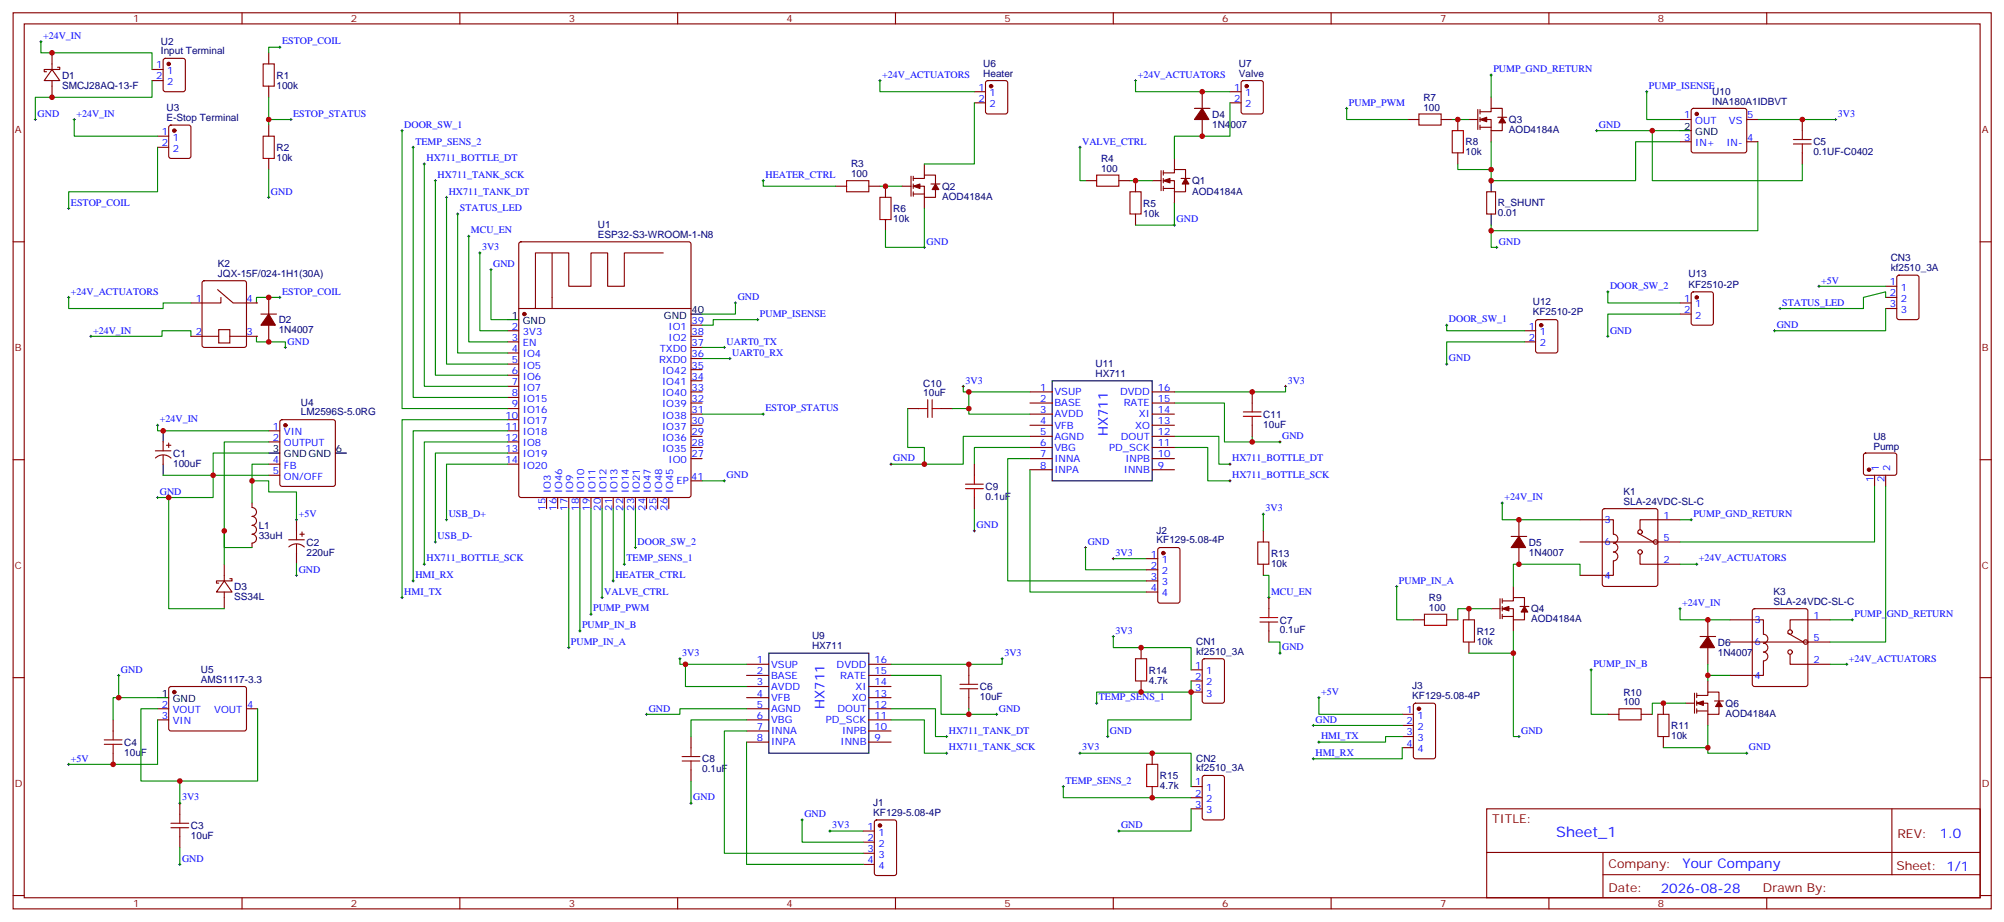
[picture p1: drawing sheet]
<svg xmlns="http://www.w3.org/2000/svg" width="636mm" height="293mm" viewBox="0 0 636 293" stroke-linecap="round" stroke-linejoin="round" font-family="sans-serif">
<g fill="none" stroke="#870000" stroke-width=".35">
<path d="M4.2 4.1h627.9v284.3h-627.9zM7.7 7.6h620.9v277.3h-620.9zM16.5 16.8v5.2M52 18.7l.5-.2h5.6l.7 .5v9.4l-.4 .6-5.9 .1-.7-.5v-9.4zM76.8 4.1v3.5M85.3 16.8v3.5M146 4.1v3.5M215.1 4.1v3.5M284.3 4.1v3.5M353.4 4.1v3.5M422.6 4.1v3.5M491.7 4.1v3.5"/>
<path d="M560.8 4.1v3.5M16.5 22l2.5 3.6h-5zM16.5 25.6v5.3M18.3 21.3h.7v.7h-5v.8h.7M48.3 22h3.5M48.3 25.6h3.5M53.8 39.9l.5-.2h5.6l.7 .4v9.5l-.5 .6-5.8 .1-.7-.5v-9.4zM85.3 27.3v3.6M85.3 39.7v3.5M309.3 29.1h3.5M309.3 32.6h3.5M313.1 25.8l.4-.2h5.7l.6 .4 .1 9.5-.5 .6-5.9 .1-.6-.5-.1-9.4z"/>
<path d="M379.2 34.4h4.9M381.6 29.1v5.3M381.6 37.9v5.3M390.5 29.1h3.5M390.5 32.6h3.5M394.2 25.8l.5-.2h5.6l.7 .4v9.5l-.4 .6-5.9 .1-.7-.5v-9.4zM446.9 37.9h3.5M457.5 37.9h3.5M462.8 37.9v3.6M466.3 37.9h2.8M469.1 34.7v6.4M469.8 35.5h3.6v-1.1h3.5v2.8"/>
<path d="M469.8 37.9h3.6v3.6h3.5v-2.5M469.8 34.7v1.5M469.8 37.2v1.4M469.8 39.7v1.4M473.4 30.9v3.5M475.5 37.2h2.8M533.3 37.9h3.6M537.1 34.6l.5-.2h16.2l.5 .2 .2 .5v12.7l-.2 .5-.5 .2h-16.2l-.5-.2-.2-.5v-12.7zM554.5 37.9h3.5M572.1 37.9v3.6M50 43.2h3.6M50 46.7h3.6"/>
<path d="M85.3 50.3v3.5M265.2 59.1h3.5M275.8 59.1h3.5M281.1 59.1v3.5M286.4 59.1h2.8M289.2 55.9v6.4M289.9 56.6h3.5v-1h3.6v2.8M289.9 59.1h3.5v3.5h3.6v-2.5M289.9 55.9v1.4M289.9 58.4v1.4M293.4 52v3.6M295.6 58.4h2.8"/>
<path d="M344.6 57.3h3.5M355.2 57.3h3.5M360.5 57.3v3.6M365.8 57.3h2.8M368.6 54.2v6.3M369.3 54.9h3.5v-1.1h3.5v2.8M369.3 57.3h3.5v3.6h3.5v-2.5M369.3 59.8h3.5M369.3 54.2v1.4M369.3 56.6v1.4M369.3 59.1v1.4M372.8 50.3v3.5"/>
<path d="M374.9 56.6h2.9M462.8 48.5v3.5M469.8 40.4h3.6M473.4 41.5v3.5M533.3 45h3.6M554.5 45h3.5M572.1 48.5v3.5M4.2 76.7h3.5M164.9 76.9l.5-.2h53.3l.6 .5 .1 80-.3 .5-.4 .2h-53.3l-.5-.3-.2-.4v-79.8zM281.1 69.7v3.5M289.9 61.6h3.5M289.9 60.9v1.4"/>
<path d="M293.4 62.6v3.5M360.5 67.9v3.5M372.8 60.9v3.5M471.9 60.9h2.9v7h-2.9zM628.6 76.7h3.5M64.4 89.3l.4-.2h12.7l.7 .4v20l-.4 .7h-13l-.6-.4-.1-20zM69.1 91.9l4.9 4.2h7.8M70.1 94.4v1.7h-9.5M82.8 99.7h5M85.3 94.4v5.3M164.7 97.9h54.7M175.3 80.3v17.6"/>
<path d="M210.5 80.3h-12.3v10.5h-5.3v-10.5h-5.3v10.5h-7v-10.5h-10.6v17.6M533.3 96.1h3.6M533.3 99.7h3.6M537.1 92.8l.5-.2h5.6l.7 .4v9.5l-.4 .6-5.9 .1-.7-.5v-9.4zM598.6 97.9h3.5M598.6 90.8h3.5M598.6 94.4h3.5M602.4 87.5l.4-.2h5.7l.6 .4 .1 13-.5 .7h-5.9l-.6-.4-.1-13zM60.6 106.7h8.8M69.4 104.6h3.6v4.2h-3.6zM73 106.7h8.8M85.3 103.2v5.3"/>
<path d="M161.1 105h3.6M161.1 108.5h3.6M161.1 112h3.6M161.1 115.5h3.6M161.1 119.1h3.6M219.4 117.3h3.5M219.4 113.8h3.5M219.4 110.2h3.5M219.4 106.7h3.5M219.4 103.2h3.5M483.9 105h3.6M483.9 108.5h3.6"/>
<path d="M487.7 101.6l.5-.2h5.6l.7 .5v9.4l-.4 .7h-5.9l-.7-.5v-9.4zM85.3 136.7h3.5M89.1 133.4l.4-.2h16.3l.5 .2 .2 .5v19.7l-.3 .5-.4 .2h-16.3l-.5-.2-.2-.5v-19.7zM161.1 122.6h3.6M161.1 126.1h3.6M161.1 129.6h3.6M161.1 133.2h3.6M161.1 136.7h3.6M219.4 138.5h3.5M219.4 134.9h3.5M219.4 131.4h3.5M219.4 127.9h3.5"/>
<path d="M219.4 124.4h3.5M219.4 120.8h3.5M288.1 129.6h3.6M298.7 129.6h3.6M327 138.5h7M327 134.9h7M327 131.4h7M327 127.9h7M327 124.4h7M365.8 138.5h7M365.8 134.9h7M365.8 131.4h7"/>
<path d="M365.8 127.9h7M365.8 124.4h7M397.5 124.4v3.5M397.5 134.9v3.6M4.2 145.9h3.5M49.3 143.1h5M49.4 145.3a3.5 3.5 0 0 1 4.9 .1M51.8 140.2v2.9M51.8 144.5v2.8M52.8 141.3h1.5M53.6 140.6v1.4M80 159.6v1.4a1.41 1.41 0 0 1 1.4 1.5 1.41 1.41 0 0 1-1.4 1.4 1.41 1.41 0 0 1 1.4 1.4 1.41 1.41 0 0 1-1.4 1.4 1.41 1.41 0 0 1 1.4 1.4 1.41 1.41 0 0 1-1.4 1.4 1.41 1.41 0 0 1 1.4 1.4 1.41 1.41 0 0 1-1.4 1.4v1.4"/>
<path d="M85.3 140.2h3.5M85.3 147.3h3.5M85.3 150.8h3.5M161.1 140.2h3.6M161.1 143.8h3.6M161.1 147.3h3.6M173.5 157.9v3.5M177 157.9v3.5M180.6 157.9v3.5M184.1 157.9v3.5M187.6 157.9v3.5M191.1 157.9v3.5"/>
<path d="M194.7 157.9v3.5M198.2 157.9v3.5M201.7 157.9v3.5M205.2 157.9v3.5M208.8 157.9v3.5M212.3 157.9v3.5M219.4 145.5h3.5M219.4 142h3.5M219.4 152.6h3.5M309.3 147.3v3.5M309.3 157.9v3.5M327 145.5h7"/>
<path d="M327 142h7M327 149h7M365.8 145.5h7M365.8 142h7M365.8 149h7M591.8 144l.4-.2h9.5l.4 .7v5.9l-.7 .4-9.4-.1-.5-.6v-5.6zM595.1 150.8v3.5M598.6 150.8v3.5M628.6 145.9h3.5M71.2 179v5.3M91.7 171.3h4.9M91.7 173.5a3.5 3.5 0 0 1 4.9 .1"/>
<path d="M94.1 168.5v2.8M94.1 172.7v2.8M95.2 169.5h1.4M95.9 168.8v1.4M364 177.3h3.5M367.8 173.9l.4-.2h5.7l.6 .5 .1 16.5-.5 .6-5.9 .1-.6-.5-.1-16.5zM401 168.5v3.5M401 179v3.6M479.7 170.2h4.9M482.2 164.9v5.3M482.2 173.7v5.3M501.6 164.9h10.6v4.6a1.41 1.41 0 0 1 1.4 1.4 1.41 1.41 0 0 1-1.4 1.4 1.41 1.41 0 0 1 1.4 1.4 1.41 1.41 0 0 1-1.4 1.5 1.41 1.41 0 0 1 1.4 1.4 1.41 1.41 0 0 1-1.4 1.4v4.6h-10.6"/>
<path d="M501.6 172h31.7M508.9 161.6l.4-.2h16.3l.5 .2 .2 .5v23.3l-.3 .5-.4 .2h-16.3l-.5-.2-.2-.5v-23.3zM519.9 169.2l5 2.8M520.6 175.9v3.1h12.7M533.3 164.9h-12.7v3.2M71.2 184.3l2.5 3.6h-5zM71.2 187.9v5.2M73 183.6h.7v.7h-5v.7h.7M364 180.8h3.5M364 184.3h3.5M364 187.9h3.5M402.8 189.6v3.5"/>
<path d="M448.7 196.7h3.5M459.2 196.7h3.6M466.3 193.1v3.6M473.4 193.1h2.8M476.2 190v6.3M476.9 190.7h3.5v-1.1h3.5v2.8M476.9 193.1h3.5v3.6h3.5v-2.5M476.9 195.6h3.5M476.9 190v1.4M476.9 192.4v1.5M476.9 194.9v1.4M480.4 186.1v3.5"/>
<path d="M480.4 196.7v3.5M482.5 192.4h2.9M542.1 196.7v5.3M549.2 196.7h10.6v4.6a1.41 1.41 0 0 1 1.4 1.4 1.41 1.41 0 0 1-1.4 1.4 1.41 1.41 0 0 1 1.4 1.4 1.41 1.41 0 0 1-1.4 1.4 1.41 1.41 0 0 1 1.4 1.4 1.41 1.41 0 0 1-1.4 1.4v4.6h-10.6M556.5 193.4l.5-.3h16.2l.5 .3 .2 .5v23.2l-.2 .5-.5 .2h-16.2l-.5-.2-.2-.5v-23.2zM581 196.7h-12.7v3.1M4.2 215h3.5M53.8 218l.5-.2 23.5 .1 .4 .6v13l-.7 .5-23.5-.1-.4-.7v-12.7zM237 214.3h7.1M237 210.8h7.1M237 217.8h7.1M275.8 214.3h7.1"/>
<path d="M275.8 210.8h7.1M275.8 217.8h7.1M307.6 210.8v3.5M362.2 205.5v3.5M362.2 216.1v3.5M378.1 212.5h3.5M378.1 216.1h3.5M378.1 219.6h3.5M381.9 209.2l.4-.2h5.7l.6 .5 .1 12.9-.5 .7h-5.9l-.6-.4-.1-13zM402.8 200.2v3.5M466.3 203.7v3.6M537.9 220v6.3"/>
<path d="M538.6 220v1.4M539.7 202h4.9M542.1 205.5v5.3M542.1 216.1v3.5M549.2 203.7h31.8M567.5 200.9l5 2.8M568.3 207.6v3.2h12.7M628.6 215h3.5M35.9 228.4v3.6M35.9 239v3.5M50 224.9h3.6M50 228.4h3.6"/>
<path d="M78.2 224.9h3.6M219.4 233.7v3.5M237 224.9h7.1M237 228.4h7.1M237 221.4h7.1M237 232h7.1M237 235.5h7.1M275.8 224.9h7.1M275.8 228.4h7.1M275.8 221.4h7.1M275.8 232h7.1M275.8 235.5h7.1"/>
<path d="M307.6 221.4v3.5M365.8 239v3.5M445.1 226.7h3.6M445.1 230.2h3.6M445.1 233.7h3.6M445.1 237.2h3.6M448.9 223.3l.5-.2h5.6l.7 .5v16.5l-.4 .6-5.9 .1-.7-.5v-16.5zM510.4 226.7h3.5M521 226.7h3.5M528 223.1v3.6M528 233.7v3.5M535.1 223.1h2.8"/>
<path d="M538.6 220.7h3.5v-1.1h3.6v2.8M538.6 223.1h3.5v3.6h3.6v-2.5M538.6 225.6h3.5M538.6 222.4v1.4M538.6 224.9v1.4M542.1 226.7v3.5M544.3 222.4h2.8M57.1 254.9v3.5M219.4 244.3v3.5M365.8 249.6v3.5M378.1 249.6h3.5M378.1 253.1h3.5"/>
<path d="M378.1 256.6h3.5M381.9 246.3l.4-.2h5.7l.6 .4 .1 13-.5 .6-5.9 .1-.6-.5-.1-12.9zM471.9 256.6h156.7v28.3h-156.7zM600.6 256.7v20.8M57.1 265.5v3.5M274 263.7h3.6M274 267.2h3.6M274 270.8h3.6M274 274.3h3.6M277.8 260.4l.5-.2h5.6l.7 .4v16.5l-.4 .7h-5.9l-.7-.4v-16.5zM472 270.5h156.4M508.9 277.5h119.5"/>
<path d="M508.9 270.5v14.1M4.2 284.2h3.5M76.8 284.9v3.5M146 284.9v3.5M215.1 284.9v3.5M284.3 284.9v3.5M353.4 284.9v3.5M422.6 284.9v3.5M491.7 284.9v3.5M560.8 284.9v3.5M628.6 284.2h3.5"/>
<circle cx="520.6" cy="168.8" r=".71"/>
<circle cx="520.6" cy="175.2" r=".71"/>
<circle cx="525.6" cy="172" r=".71"/>
<circle cx="568.3" cy="206.9" r=".71"/>
<circle cx="568.3" cy="200.6" r=".71"/>
<circle cx="573.2" cy="203.7" r=".71"/>
</g>
<g fill="#870000" stroke="#870000" stroke-width=".35">
<path d="M85.3 99.7l2.1 3.5h-4.6z"/>
<path d="M369.3 57.3l2.1-.7v1.4z"/>
<path d="M376.3 56.6l1.1 1.8h-2.1z"/>
<path d="M289.9 59.1l2.1-.7v1.4z"/>
<path d="M297 58.4l1 1.7h-2.1z"/>
<path d="M381.6 34.4l2.2 3.5h-4.6z"/>
<path d="M469.8 37.9l2.1-.7v1.4z"/>
<path d="M476.9 37.2l1 1.8h-2.1z"/>
<path d="M476.9 193.1l2.1-.7v1.5z"/>
<path d="M483.9 192.4l1.1 1.8h-2.1z"/>
<path d="M482.2 170.2l2.1 3.5h-4.6z"/>
<path d="M542.1 202l2.2 3.5h-4.6z"/>
<path d="M538.6 223.1l2.1-.7v1.4z"/>
<path d="M545.7 222.4l1 1.8h-2.1z"/>
<circle cx="166.4" cy="99.7" r=".53"/>
<circle cx="53.6" cy="20.3" r=".53"/>
<circle cx="55.3" cy="41.5" r=".53"/>
<circle cx="90.6" cy="134.9" r=".53"/>
<circle cx="55.3" cy="219.6" r=".53"/>
<circle cx="314.6" cy="27.3" r=".53"/>
<circle cx="395.7" cy="27.3" r=".53"/>
<circle cx="593.3" cy="149" r=".53"/>
<circle cx="538.6" cy="36.2" r=".53"/>
<circle cx="279.3" cy="261.9" r=".53"/>
<circle cx="369.3" cy="175.5" r=".53"/>
<circle cx="450.4" cy="224.9" r=".53"/>
<circle cx="489.2" cy="103.2" r=".53"/>
<circle cx="538.6" cy="94.4" r=".53"/>
</g>
<g fill="none" stroke="#000" stroke-width=".35">
<path d="M473.4 57.3v3.6M533.3 41.5h3.6M473.4 67.9v3.5M219.4 99.7h3.5M161.1 101.4h3.6M51.8 136.7v3.5M334 120.8h31.8v31.8h-31.8zM51.8 147.3v3.5M85.3 143.8h3.5M106.5 143.8h3.5M94.1 164.9v3.6M94.1 175.5v3.5"/>
<path d="M244.1 207.3h31.7v31.7h-31.7zM50 221.4h3.6"/>
</g>
<g fill="none" stroke="#000" stroke-width=".32">
<path d="M12.6 13.2h.7M13 12.9v.7M88.5 15h.7M88.8 14.6v.7M10.9 37.9h.7M11.2 37.6v.7M23.2 37.9h.7M23.6 37.6v.7M92 37.9h.7M92.4 37.6v.7M279 25.6h.7M279.3 25.2v.7"/>
<path d="M360.1 25.6h.7M360.5 25.2v.7M427.1 34.4h.7M427.5 34v.7M473 23.8h.7M473.4 23.5v.7M522.4 29.1h.7M522.7 28.8v.7M582.4 37.9h.7M582.7 37.6v.7M127.3 41.5h.7M127.6 41.1v.7"/>
<path d="M130.8 46.7h.7M131.2 46.4v.7M134.3 52h.7M134.7 51.7v.7M137.9 57.3h.7M138.2 57v.7M241.9 57.3h.7M242.3 57v.7M342.5 46.7h.7M342.8 46.4v.7M506.5 41.5h.7M506.9 41.1v.7"/>
<path d="M21.4 66.1h.8M21.8 65.8v.7M84.9 62.6h.8M85.3 62.3v.7M141.4 62.6h.7M141.7 62.3v.7M144.9 67.9h.7M145.3 67.6v.7M148.4 75h.8M148.8 74.6v.7M152.3 79.9v.7M293.1 78.5h.7"/>
<path d="M293.4 78.1v.7M372.5 71.4h.7M372.8 71.1v.7M474.8 78.5h.7M475.1 78.1v.7M21.4 94.4h.8M21.8 94v.7M88.5 94.4h.7M88.8 94v.7M152 80.3h.7M155.5 85.5h.7M155.9 85.2v.7"/>
<path d="M233.1 96.1h.7M233.5 95.8v.7M510 92.6h.8M510.4 92.3v.7M564.7 97.9h.7M565.1 97.5v.7M577.1 90.8h.7M577.4 90.5v.7M28.5 106.7h.7M28.9 106.4v.7M90.2 110.2h.7M90.6 109.9v.7"/>
<path d="M229.6 110.2h.7M229.9 109.9v.7M231.4 113.8h.7M231.7 113.4v.7M240.2 101.4h.7M240.5 101.1v.7M458.9 103.2h.7M458.9 115.5h.7M459.2 102.8v.7M459.2 115.2v.7M510 106.7h.8M510.4 106.4v.7"/>
<path d="M563 105h.7M563.3 104.6v.7M49.7 134.9h.7M50 134.6v.7M241.9 131.4h.7M242.3 131.1v.7M305.4 122.6h.7M305.8 122.2v.7M406.3 139.9v.7M407.7 122.6h.7M408.1 122.2v.7M49.7 157.9h.7"/>
<path d="M50 157.5v.7M229.6 152.6h.7M229.9 152.2v.7M282.5 147.3h.7M282.9 146.9v.7M390.1 152.6h.7M390.1 147.3h.7M390.5 146.9v.7M390.5 152.2v.7M406 140.2h.7M476.5 159.6h.7M476.9 159.3v.7"/>
<path d="M93.8 164.9h.7M94.1 164.6v.7M134.3 179h.7M134.7 178.7v.7M137.9 172h.7M138.2 171.6v.7M141.4 164.9h.7M141.7 164.6v.7M197.8 179h.7M198.2 178.7v.7M201.4 173.7h.7M201.7 173.4v.7"/>
<path d="M309 168.5h.7M309.3 168.1v.7M344.2 173.7h.7M344.6 173.4v.7M353.1 177.3h.7M353.4 176.9v.7M400.7 163.2h.7M401 162.8v.7M536.5 164.9h.7M536.9 164.6v.7M538.3 179h.7M538.6 178.7v.7"/>
<path d="M93.8 182.6h.7M94.1 182.2v.7M127.3 189.6h.7M127.6 189.3v.7M130.8 184.3h.7M131.2 184v.7M184.1 199.8v.8M187.3 194.9h.7M187.6 194.6v.7M190.8 189.6h.7M191.1 189.3v.7M194.3 184.3h.7"/>
<path d="M194.7 184v.7M402.4 189.6h.8M402.8 189.3v.7M443 186.1h.7M443.4 185.7v.7M533 193.1h.7M533.3 192.8v.7M587.7 196.7h.7M588 196.3v.7M37.3 214.3h.7M37.7 214v.7M180.2 205.5h.7"/>
<path d="M180.6 205.1v.7M183.7 200.2h.7M215.5 209h.7M215.8 208.7v.7M317.8 209h.7M318.1 208.7v.7M353.1 202h.7M353.4 201.6v.7M406 207.3h.7M406.3 206.9v.7M504.8 212.5h.7M505.1 212.2v.7"/>
<path d="M585.9 210.8h.7M586.2 210.4v.7M204.9 226.7h.7M205.2 226.3v.7M300.1 233.7h.7M300.1 239h.7M300.5 233.4v.7M300.5 238.7v.7M316 226.7h.7M316.4 226.3v.7M342.5 239h.7M342.8 238.7v.7"/>
<path d="M347.8 223.1h.7M348.1 222.8v.7M351.3 233.7h.7M351.6 233.4v.7M416.6 230.2h.7M416.9 229.8v.7M418.3 221.4h.7M418.3 235.5h.7M418.7 221v.7M418.7 235.1v.7M481.8 233.7h.7M482.2 233.4v.7"/>
<path d="M554.1 239h.7M554.5 238.7v.7M21.4 242.5h.8M21.8 242.2v.7M56.7 254.9h.7M57.1 254.5v.7M219 254.9h.7M219.4 254.5v.7M254.6 259.8v.7M337.2 249.6h.7M337.5 249.2v.7M416.6 240.8h.7"/>
<path d="M416.9 240.4v.7M56.7 274.3h.7M57.1 273.9v.7M254.3 260.2h.7M263.1 263.7h.7M263.5 263.3v.8M354.8 263.7h.7M355.2 263.3v.8"/>
</g>
<g fill="none" stroke="#008700" stroke-width=".35">
<path d="M13 13.2v3.6h35.3v5.2M88.8 15h-3.5v1.8M23.6 37.9v5.3h26.4M48.3 25.6v5.3h-37.1v7M85.3 30.9v8.8M85.3 37.9h7.1M279.3 25.6v3.5h30M309.3 32.6v19.4h-15.9M360.5 25.6v3.5h30M390.5 32.6v10.6h-17.7v7.1M427.5 34.4v3.5h19.4M461 37.9h5.3"/>
<path d="M473.4 23.8v7.1M522.7 29.1v8.8h10.6M558 37.9h24.7M50 46.7v14.2h-28.2v5.2M85.3 53.8v8.8M127.6 41.5v88.1h33.5M131.2 46.7v79.4h29.9M134.7 52v70.6h26.4M138.2 57.3v61.8h22.9M242.3 57.3v1.8h22.9M279.3 59.1h7.1M342.8 46.7v10.6h1.8"/>
<path d="M358.7 57.3h7.1M462.8 52v1.8h10.6M473.4 45v12.3h45.8v-12.3h14.1M506.9 41.5h26.4M524.5 41.5v15.8h47.6v-5.3M558 45v28.2h-84.6M141.7 62.6v52.9h19.4M145.3 67.9v44.1h15.8M148.8 75v33.5h12.3M293.4 66.1v12.4h-12.3v-5.3M372.8 64.4v7h-12.3M473.4 71.4v7.1h1.7"/>
<path d="M21.8 94.4v3.5h30v-1.8h8.8M88.8 94.4h-7.4v1.7M152.3 80.3v24.7h8.8M155.9 85.5v15.9h5.2M233.5 96.1v3.6h-10.6M510.4 92.6v3.5h22.9M533.3 99.7h-22.9v7M577.4 90.8h21.2M598.6 94.4v-1.8l-7.1 1.8v3.5h-26.4M598.6 97.9v7.1h-35.3M28.9 106.7h22.5v-1.7h9.2v1.7M81.4 106.7v1.8h9.2v1.7"/>
<path d="M222.9 110.2h7M222.9 113.8h8.8M240.5 101.4h-14.1v1.8h-3.5M459.2 103.2v1.8h24.7M483.9 108.5h-24.7v7M50 134.9v1.8h35.3M161.1 133.2h-33.5v56.4M161.1 136.7h-29.9v47.6M222.9 131.4h19.4M288.1 129.6v12.4h5.3v5.3M302.3 129.6h5.3M305.8 122.6v1.8h21.2"/>
<path d="M307.6 124.4v7h19.4M327 138.5h-21.2v8.8h-22.9M372.8 138.5h14.1v8.8h3.6M372.8 127.9h15.9v12.3h8.8M397.5 138.5v1.7h8.8M408.1 122.6v1.8h-35.3M53.6 157.9v35.2h17.6M80 152.6h5.3v3.5h8.8v8.8M85.3 143.8h-17.6v7h-15.9M85.3 150.8h-17.6v7.1h-17.7M85.3 140.2h-14.1v38.8M85.3 147.3h-5.3v12.3"/>
<path d="M161.1 143.8h-22.9v28.2M161.1 147.3h-19.4v17.6M161.1 140.2h-26.4v38.8M222.9 152.6h7M327 149v38.9h37M327 145.5h-7.1v38.8h44.1M327 142h-17.7v5.3M372.8 142h10.6v10.6h7.1M476.9 159.6v5.3h24.7M595.1 154.3v17.7h-61.8M598.6 154.3v49.4h-17.6M71.2 168.5v5.2h8.8"/>
<path d="M94.1 179v3.6M180.6 161.4v44.1M184.1 161.4v38.8M187.6 161.4v33.5M191.1 161.4v28.2M194.7 161.4v22.9M198.2 161.4v17.6M201.7 161.4v12.3M309.3 161.4v7.1M344.6 173.7v7.1h19.4M353.4 177.3h10.6M401 163.2v5.3"/>
<path d="M533.3 179h5.3M533.3 164.9h3.6M401 182.6h1.8v7M443.4 186.1v10.6h5.3M473.4 193.1h-10.6v3.6M501.6 182.6v-3.6h-21.2v7.1M533.3 193.1v3.6h15.9M581 196.7h7M37.7 214.3v7.1M215.8 209v1.8h21.2M217.6 210.8v7h19.4M282.9 214.3h15.8v12.4h8.9"/>
<path d="M318.1 209v1.8h-35.2M353.4 202v3.5h24.7v7M378.1 216.1v3.5h-30v3.5M378.1 219.6v8.8h-26.5v5.3M402.8 203.7h3.5v3.6M466.3 207.3h14.1M480.4 200.2v33.5h1.8M505.1 212.5v14.2h5.3M542.1 210.8v3.5M549.2 214.3h-7.1v1.8M581 210.8h5.2M50 228.4v14.1h-28.2"/>
<path d="M50 221.4h-14.1v7M50 224.9h-5.3v22.9h37.1v-22.9M237 224.9h-21.2v1.8h-10.6M237 228.4h-17.6v5.3M237 232h-7.1v38.8h44.1M237 235.5v38.8h37M282.9 224.9h14.1v8.8h3.5M282.9 228.4h10.5v10.6h7.1M307.6 224.9v1.8h8.8M342.8 239h35.3v10.6M416.9 230.2h28.2M418.7 221.4v5.3h26.4"/>
<path d="M445.1 233.7h-5.3v1.8h-21.1M445.1 237.2v3.6h-28.2M528 237.2h14.1M535.1 223.1h-10.6v3.6M542.1 230.2v8.8h12.4M57.1 247.8v7.1M219.4 247.8v7.1M337.5 249.6v3.5h40.6M378.1 256.6v7.1h-22.9M57.1 269v5.3M254.6 260.2v7h19.4M263.5 263.7h10.5"/>
</g>
<g fill="none" stroke="#a10000" stroke-width=".35">
<path d="M83.5 20.3h3.6v7h-3.6zM450.4 36.2h7.1v3.5h-7.1zM83.5 43.2h3.6v7.1h-3.6zM268.7 57.3h7.1v3.6h-7.1zM348.1 55.6h7.1v3.5h-7.1zM461 41.5h3.5v7h-3.5zM569.3 45.7h5.7M569.3 44.3h5.7M572.1 41.5v2.8M572.1 45.7v2.8M279.3 62.6h3.6v7.1h-3.6zM358.7 60.9h3.5v7h-3.5z"/>
<path d="M291.7 129.6h2.8M294.5 126.8v5.7M295.9 129.6h2.8M295.9 126.8v5.7M394.7 132.1h5.6M394.7 130.7h5.6M397.5 127.9v2.8M397.5 132.1v2.8M306.5 155h5.6M306.5 153.6h5.6M309.3 150.8v2.8M309.3 155v2.9"/>
<path d="M399.3 172h3.5v7h-3.5zM400 197.4h5.6M400 196h5.6M402.8 193.1v2.9M402.8 197.4v2.8M452.2 194.9h7v3.5h-7zM464.5 196.7h3.6v7h-3.6zM304.7 218.5h5.7M304.7 217.1h5.7M307.6 214.3v2.8M307.6 218.5v2.9M360.5 209h3.5v7.1h-3.5z"/>
<path d="M33.1 236.2h5.6M33.1 234.8h5.6M35.9 232v2.8M35.9 236.2v2.8M219.4 237.2v2.9M513.9 224.9h7.1v3.5h-7.1zM526.3 226.7h3.5v7h-3.5zM57.1 258.4v2.8M216.5 241.5h5.7M216.5 240.1h5.7M219.4 241.5v2.8M364 242.5h3.5v7.1h-3.5z"/>
<path d="M54.3 262.6h5.6M54.3 261.2h5.6M57.1 262.6v2.9"/>
</g>
<g fill="#c00">
<circle cx="16.5" cy="16.8" r=".88"/>
<circle cx="16.5" cy="30.9" r=".88"/>
<circle cx="85.3" cy="37.9" r=".88"/>
<circle cx="85.3" cy="108.5" r=".88"/>
<circle cx="85.3" cy="94.4" r=".88"/>
<circle cx="67.7" cy="150.8" r=".88"/>
<circle cx="51.8" cy="136.7" r=".88"/>
<circle cx="53.6" cy="157.9" r=".88"/>
<circle cx="71.2" cy="168.5" r=".88"/>
<circle cx="80" cy="152.6" r=".88"/>
<circle cx="35.9" cy="242.5" r=".88"/>
<circle cx="37.7" cy="221.4" r=".88"/>
<circle cx="57.1" cy="247.8" r=".88"/>
<circle cx="381.6" cy="29.1" r=".88"/>
<circle cx="381.6" cy="43.2" r=".88"/>
<circle cx="360.5" cy="57.3" r=".88"/>
<circle cx="281.1" cy="59.1" r=".88"/>
<circle cx="462.8" cy="37.9" r=".88"/>
<circle cx="473.4" cy="53.8" r=".88"/>
<circle cx="482.2" cy="164.9" r=".88"/>
<circle cx="482.2" cy="179" r=".88"/>
<circle cx="542.1" cy="196.7" r=".88"/>
<circle cx="542.1" cy="214.3" r=".88"/>
<circle cx="528" cy="223.1" r=".88"/>
<circle cx="542.1" cy="237.2" r=".88"/>
<circle cx="480.4" cy="207.3" r=".88"/>
<circle cx="572.1" cy="37.9" r=".88"/>
<circle cx="524.5" cy="41.5" r=".88"/>
<circle cx="473.4" cy="57.3" r=".88"/>
<circle cx="473.4" cy="73.2" r=".88"/>
<circle cx="466.3" cy="193.1" r=".88"/>
<circle cx="307.6" cy="210.8" r=".88"/>
<circle cx="307.6" cy="226.7" r=".88"/>
<circle cx="217.6" cy="210.8" r=".88"/>
<circle cx="307.6" cy="124.4" r=".88"/>
<circle cx="397.5" cy="140.2" r=".88"/>
<circle cx="397.5" cy="124.4" r=".88"/>
<circle cx="307.6" cy="129.6" r=".88"/>
<circle cx="293.4" cy="147.3" r=".88"/>
<circle cx="378.1" cy="219.6" r=".88"/>
<circle cx="362.2" cy="219.6" r=".88"/>
<circle cx="362.2" cy="205.5" r=".88"/>
<circle cx="365.8" cy="239" r=".88"/>
<circle cx="365.8" cy="253.1" r=".88"/>
</g>
<text font-size="4.6" fill="#00f" x="494" y="265.7">Sheet_1</text>
<g font-size="4.2" fill="#00f">
<text x="351.6" y="138.5" transform="rotate(-90 351.6 138.5)">HX711</text>
<text x="261.7" y="224.9" transform="rotate(-90 261.7 224.9)">HX711</text>
<text x="615.7" y="265.9">1.0</text>
<text x="534.1" y="275.5">Your Company</text>
<text x="527.2" y="283.3">2026-08-28</text>
</g>
<g font-size="3.9" fill="#800">
<text x="473.7" y="261.2">TITLE:</text>
<text x="602.3" y="265.9">REV:</text>
<text x="510.6" y="275.4">Company:</text>
<text x="602" y="276">Sheet: 1/1</text>
<text x="510.6" y="283.1">Date:</text>
<text x="559.7" y="283.2">Drawn By:</text>
</g>
<g font-size="3.2" fill="#800">
<text x="42.3" y="7.1">1</text>
<text x="111.4" y="7.1">2</text>
<text x="180.6" y="7.1">3</text>
<text x="249.7" y="7.1">4</text>
<text x="318.8" y="7.1">5</text>
<text x="388" y="7.1">6</text>
<text x="457.1" y="7.1">7</text>
<text x="526.3" y="7.1">8</text>
<text x="4.7" y="42.2">A</text>
<text x="629.1" y="42.2">A</text>
<text x="4.7" y="111.3">B</text>
<text x="629.1" y="111.3">B</text>
<text x="4.7" y="180.4">C</text>
<text x="629.1" y="180.4">C</text>
<text x="4.7" y="249.6">D</text>
<text x="629.1" y="249.6">D</text>
<text x="42.3" y="287.9">1</text>
<text x="111.4" y="287.9">2</text>
<text x="180.6" y="287.9">3</text>
<text x="249.7" y="287.9">4</text>
<text x="318.8" y="287.9">5</text>
<text x="388" y="287.9">6</text>
<text x="457.1" y="287.9">7</text>
<text x="526.3" y="287.9">8</text>
</g>
<g font-size="3.2" fill="#00f">
<text x="13.7" y="12.3">+24V_IN</text>
<text x="89.5" y="14.1">ESTOP_COIL</text>
<text x="49.6" y="21.7">1</text>
<text x="53.1" y="23.5">1</text>
<text x="474.1" y="22.9">PUMP_GND_RETURN</text>
<text x="49.6" y="25.2">2</text>
<text x="53.1" y="27">2</text>
<text x="280" y="24.7">+24V_ACTUATORS</text>
<text x="310.6" y="28.8">1</text>
<text x="361.2" y="24.7">+24V_ACTUATORS</text>
<text x="391.8" y="28.8">1</text>
<text x="523.5" y="28.2">PUMP_ISENSE</text>
<text x="310.6" y="32.3">2</text>
<text x="314.1" y="30.5">1</text>
<text x="314.1" y="34">2</text>
<text x="391.8" y="32.3">2</text>
<text x="395.3" y="30.5">1</text>
<text x="395.3" y="34">2</text>
<text x="428.2" y="33.5">PUMP_PWM</text>
<text x="11.9" y="37">GND</text>
<text x="24.3" y="37">+24V_IN</text>
<text x="93.1" y="37">ESTOP_STATUS</text>
<text x="128.3" y="40.6">DOOR_SW_1</text>
<text x="507.6" y="40.6">GND</text>
<text x="534.7" y="37.6">1</text>
<text x="538.2" y="39.3">OUT</text>
<text x="548.9" y="39.3">VS</text>
<text x="554.7" y="37.6">5</text>
<text x="583.4" y="37">3V3</text>
<text x="51.4" y="42.9">1</text>
<text x="51.4" y="46.4">2</text>
<text x="54.9" y="44.6">1</text>
<text x="131.9" y="45.9">TEMP_SENS_2</text>
<text x="343.5" y="45.9">VALVE_CTRL</text>
<text x="534.7" y="44.6">3</text>
<text x="538.2" y="46.4">IN+</text>
<text x="548" y="46.4">IN-</text>
<text x="554.7" y="44.6">4</text>
<text x="54.9" y="48.2">2</text>
<text x="135.4" y="51.2">HX711_BOTTLE_DT</text>
<text x="138.9" y="56.4">HX711_TANK_SCK</text>
<text x="243" y="56.4">HEATER_CTRL</text>
<text x="22.5" y="65.3">ESTOP_COIL</text>
<text x="86" y="61.7">GND</text>
<text x="142.5" y="61.7">HX711_TANK_DT</text>
<text x="146" y="67">STATUS_LED</text>
<text x="373.5" y="70.6">GND</text>
<text x="149.5" y="74.1">MCU_EN</text>
<text x="294.1" y="77.6">GND</text>
<text x="475.8" y="77.6">GND</text>
<text x="153" y="79.4">3V3</text>
<text x="156.6" y="84.7">GND</text>
<text x="578.1" y="90">+5V</text>
<text x="22.5" y="93.5">+24V_ACTUATORS</text>
<text x="62.1" y="95.8">1</text>
<text x="78.2" y="95.8">4</text>
<text x="89.5" y="93.5">ESTOP_COIL</text>
<text x="234.2" y="95.2">GND</text>
<text x="511.1" y="91.7">DOOR_SW_2</text>
<text x="534.7" y="95.8">1</text>
<text x="599.9" y="90.5">1</text>
<text x="599.9" y="94">2</text>
<text x="603.4" y="92.3">1</text>
<text x="603.4" y="95.8">2</text>
<text x="241.2" y="100.5">PUMP_ISENSE</text>
<text x="534.7" y="99.3">2</text>
<text x="538.2" y="97.5">1</text>
<text x="538.2" y="101.1">2</text>
<text x="565.8" y="97">STATUS_LED</text>
<text x="599.9" y="97.5">3</text>
<text x="603.4" y="99.3">3</text>
<text x="29.6" y="105.8">+24V_IN</text>
<text x="62.1" y="106.4">2</text>
<text x="78.2" y="106.4">3</text>
<text x="162.5" y="104.6">2</text>
<text x="166" y="106.4">3V3</text>
<text x="212.2" y="104.6">IO1</text>
<text x="219.5" y="106.4">38</text>
<text x="219.5" y="102.8">39</text>
<text x="460" y="102.3">DOOR_SW_1</text>
<text x="485.3" y="104.6">1</text>
<text x="488.8" y="106.4">1</text>
<text x="511.1" y="105.8">GND</text>
<text x="564" y="104.1">GND</text>
<text x="91.3" y="109.4">GND</text>
<text x="162.5" y="108.1">3</text>
<text x="162.5" y="111.7">4</text>
<text x="166" y="109.9">EN</text>
<text x="166" y="113.4">IO4</text>
<text x="209.5" y="111.7">TXD0</text>
<text x="212.2" y="108.1">IO2</text>
<text x="219.5" y="113.4">36</text>
<text x="219.5" y="109.9">37</text>
<text x="230.6" y="109.4">UART0_TX</text>
<text x="232.4" y="112.9">UART0_RX</text>
<text x="485.3" y="108.1">2</text>
<text x="488.8" y="109.9">2</text>
<text x="162.5" y="115.2">5</text>
<text x="162.5" y="118.7">6</text>
<text x="166" y="116.9">IO5</text>
<text x="209.2" y="115.2">RXD0</text>
<text x="210.2" y="118.7">IO42</text>
<text x="219.5" y="116.9">35</text>
<text x="460" y="114.7">GND</text>
<text x="162.5" y="122.2">7</text>
<text x="162.5" y="125.8">8</text>
<text x="166" y="120.5">IO6</text>
<text x="166" y="124">IO7</text>
<text x="210.2" y="125.8">IO40</text>
<text x="210.2" y="122.2">IO41</text>
<text x="219.5" y="124">33</text>
<text x="219.5" y="120.5">34</text>
<text x="306.5" y="121.7">3V3</text>
<text x="330.2" y="124">1</text>
<text x="334.7" y="125.4">VSUP</text>
<text x="355.6" y="125.4">DVDD</text>
<text x="367.5" y="124">16</text>
<text x="408.8" y="121.7">3V3</text>
<text x="162.5" y="129.3">9</text>
<text x="166" y="127.5">IO15</text>
<text x="166" y="131.1">IO16</text>
<text x="210.2" y="129.3">IO39</text>
<text x="219.5" y="131.1">31</text>
<text x="219.5" y="127.5">32</text>
<text x="243" y="130.5">ESTOP_STATUS</text>
<text x="330.2" y="127.5">2</text>
<text x="330.2" y="131.1">3</text>
<text x="334.7" y="128.9">BASE</text>
<text x="356.7" y="128.9">RATE</text>
<text x="367.5" y="131.1">14</text>
<text x="367.5" y="127.5">15</text>
<text x="50.7" y="134.1">+24V_IN</text>
<text x="86.6" y="136.3">1</text>
<text x="160.5" y="132.8">10</text>
<text x="160.5" y="136.3">11</text>
<text x="166" y="134.6">IO17</text>
<text x="210.2" y="136.3">IO37</text>
<text x="210.2" y="132.8">IO38</text>
<text x="219.5" y="134.6">30</text>
<text x="330.2" y="134.6">4</text>
<text x="334.7" y="132.5">AVDD</text>
<text x="334.7" y="136">VFB</text>
<text x="360.4" y="136">XO</text>
<text x="361.5" y="132.5">XI</text>
<text x="367.5" y="134.6">13</text>
<text x="86.6" y="139.9">2</text>
<text x="90.1" y="138.1">VIN</text>
<text x="90.1" y="141.6">OUTPUT</text>
<text x="160.5" y="139.9">12</text>
<text x="160.5" y="143.4">13</text>
<text x="166" y="138.1">IO18</text>
<text x="166" y="141.6">IO8</text>
<text x="210.2" y="143.4">IO35</text>
<text x="210.2" y="139.9">IO36</text>
<text x="219.5" y="141.6">28</text>
<text x="219.5" y="138.1">29</text>
<text x="330.2" y="138.1">5</text>
<text x="330.2" y="141.6">6</text>
<text x="334.7" y="139.5">AGND</text>
<text x="334.7" y="143.1">VBG</text>
<text x="352.1" y="143.1">PD_SCK</text>
<text x="355.8" y="139.5">DOUT</text>
<text x="367.5" y="141.6">11</text>
<text x="367.5" y="138.1">12</text>
<text x="407" y="139.3">GND</text>
<text x="86.6" y="146.9">4</text>
<text x="90.1" y="148.7">FB</text>
<text x="160.5" y="146.9">14</text>
<text x="166" y="145.2">IO19</text>
<text x="166" y="148.7">IO20</text>
<text x="212.2" y="146.9">IO0</text>
<text x="219.5" y="145.2">27</text>
<text x="283.6" y="146.4">GND</text>
<text x="330.2" y="145.2">7</text>
<text x="330.2" y="148.7">8</text>
<text x="334.7" y="146.6">INNA</text>
<text x="357.3" y="146.6">INPB</text>
<text x="367.5" y="148.7">9</text>
<text x="367.5" y="145.2">10</text>
<text x="391.2" y="146.4">HX711_BOTTLE_DT</text>
<text x="596.5" y="149.5" transform="rotate(-90 596.5 149.5)">1</text>
<text x="600" y="149.5" transform="rotate(-90 600 149.5)">2</text>
<text x="86.6" y="150.5">5</text>
<text x="90.1" y="152.2">ON/OFF</text>
<text x="214.7" y="153.6">EP</text>
<text x="219.4" y="152.2">41</text>
<text x="230.6" y="151.7">GND</text>
<text x="334.7" y="150.1">INPA</text>
<text x="356.8" y="150.1">INNB</text>
<text x="391.2" y="151.7">HX711_BOTTLE_SCK</text>
<text x="594.7" y="153" transform="rotate(-90 594.7 153)">1</text>
<text x="598.2" y="153" transform="rotate(-90 598.2 153)">2</text>
<text x="50.7" y="157">GND</text>
<text x="174.9" y="156.6" transform="rotate(-90 174.9 156.6)">IO3</text>
<text x="178.4" y="156.6" transform="rotate(-90 178.4 156.6)">IO46</text>
<text x="182" y="156.6" transform="rotate(-90 182 156.6)">IO9</text>
<text x="185.5" y="156.6" transform="rotate(-90 185.5 156.6)">IO10</text>
<text x="189" y="156.6" transform="rotate(-90 189 156.6)">IO11</text>
<text x="192.5" y="156.6" transform="rotate(-90 192.5 156.6)">IO12</text>
<text x="196.1" y="156.6" transform="rotate(-90 196.1 156.6)">IO13</text>
<text x="199.6" y="156.6" transform="rotate(-90 199.6 156.6)">IO14</text>
<text x="203.1" y="156.6" transform="rotate(-90 203.1 156.6)">IO21</text>
<text x="206.7" y="156.6" transform="rotate(-90 206.7 156.6)">IO47</text>
<text x="210.2" y="156.6" transform="rotate(-90 210.2 156.6)">IO48</text>
<text x="213.7" y="156.6" transform="rotate(-90 213.7 156.6)">IO45</text>
<text x="477.6" y="158.7">+24V_IN</text>
<text x="94.8" y="164">+5V</text>
<text x="142.5" y="164">USB_D+</text>
<text x="173.1" y="162.1" transform="rotate(-90 173.1 162.1)">15</text>
<text x="176.7" y="162.1" transform="rotate(-90 176.7 162.1)">16</text>
<text x="180.2" y="162.1" transform="rotate(-90 180.2 162.1)">17</text>
<text x="183.7" y="162.1" transform="rotate(-90 183.7 162.1)">18</text>
<text x="187.3" y="162.1" transform="rotate(-90 187.3 162.1)">19</text>
<text x="190.8" y="162.1" transform="rotate(-90 190.8 162.1)">20</text>
<text x="194.3" y="162.1" transform="rotate(-90 194.3 162.1)">21</text>
<text x="197.8" y="162.1" transform="rotate(-90 197.8 162.1)">22</text>
<text x="201.4" y="162.1" transform="rotate(-90 201.4 162.1)">23</text>
<text x="204.9" y="162.1" transform="rotate(-90 204.9 162.1)">24</text>
<text x="208.4" y="162.1" transform="rotate(-90 208.4 162.1)">25</text>
<text x="211.9" y="162.1" transform="rotate(-90 211.9 162.1)">26</text>
<text x="310" y="167.6">GND</text>
<text x="401.7" y="162.3">3V3</text>
<text x="509.3" y="166">3</text>
<text x="528" y="164.6">1</text>
<text x="537.6" y="164">PUMP_GND_RETURN</text>
<text x="138.9" y="171.1">USB_D-</text>
<text x="202.4" y="172.9">DOOR_SW_2</text>
<text x="345.3" y="172.9">GND</text>
<text x="509.3" y="173">6</text>
<text x="528" y="171.6">5</text>
<text x="135.4" y="178.2">HX711_BOTTLE_SCK</text>
<text x="198.9" y="178.2">TEMP_SENS_1</text>
<text x="354.1" y="176.4">3V3</text>
<text x="365.3" y="176.9">1</text>
<text x="368.8" y="178.7">1</text>
<text x="528" y="178.7">2</text>
<text x="539.3" y="178.2">+24V_ACTUATORS</text>
<text x="94.8" y="181.7">GND</text>
<text x="131.9" y="183.4">HMI_RX</text>
<text x="195.4" y="183.4">HEATER_CTRL</text>
<text x="365.3" y="180.4">2</text>
<text x="365.3" y="184">3</text>
<text x="368.8" y="182.2">2</text>
<text x="368.8" y="185.7">3</text>
<text x="444.1" y="185.2">PUMP_IN_A</text>
<text x="509.3" y="183.6">4</text>
<text x="128.3" y="188.7">HMI_TX</text>
<text x="191.8" y="188.7">VALVE_CTRL</text>
<text x="365.3" y="187.5">4</text>
<text x="368.8" y="189.3">4</text>
<text x="403.5" y="188.7">MCU_EN</text>
<text x="188.3" y="194">PUMP_PWM</text>
<text x="534" y="192.3">+24V_IN</text>
<text x="557" y="197.7">3</text>
<text x="575.7" y="196.3">1</text>
<text x="588.7" y="195.8">PUMP_GND_RETURN</text>
<text x="184.8" y="199.3">PUMP_IN_B</text>
<text x="354.1" y="201.1">3V3</text>
<text x="575.7" y="203.4">5</text>
<text x="181.3" y="204.6">PUMP_IN_A</text>
<text x="216.5" y="208.1">3V3</text>
<text x="318.8" y="208.1">3V3</text>
<text x="407" y="206.4">GND</text>
<text x="557" y="204.8">6</text>
<text x="587" y="209.9">+24V_ACTUATORS</text>
<text x="38.4" y="213.4">GND</text>
<text x="240.3" y="210.4">1</text>
<text x="240.3" y="214">2</text>
<text x="244.8" y="211.8">VSUP</text>
<text x="244.8" y="215.4">BASE</text>
<text x="265.6" y="211.8">DVDD</text>
<text x="266.8" y="215.4">RATE</text>
<text x="277.6" y="214">15</text>
<text x="277.6" y="210.4">16</text>
<text x="379.4" y="212.2">1</text>
<text x="379.4" y="215.7">2</text>
<text x="382.9" y="214">1</text>
<text x="505.8" y="211.7">PUMP_IN_B</text>
<text x="557" y="215.4">4</text>
<text x="575.7" y="210.4">2</text>
<text x="240.3" y="217.5">3</text>
<text x="240.3" y="221">4</text>
<text x="244.8" y="218.9">AVDD</text>
<text x="271.6" y="218.9">XI</text>
<text x="277.6" y="221">13</text>
<text x="277.6" y="217.5">14</text>
<text x="379.4" y="219.3">3</text>
<text x="382.9" y="217.5">2</text>
<text x="382.9" y="221">3</text>
<text x="419.4" y="220.5">+5V</text>
<text x="51.4" y="224.5">2</text>
<text x="54.9" y="226.3">VOUT</text>
<text x="68" y="226.3">VOUT</text>
<text x="78.4" y="224.5">4</text>
<text x="206" y="225.8">GND</text>
<text x="240.3" y="224.5">5</text>
<text x="244.8" y="222.4">VFB</text>
<text x="244.8" y="226">AGND</text>
<text x="265.9" y="226">DOUT</text>
<text x="270.4" y="222.4">XO</text>
<text x="277.6" y="224.5">12</text>
<text x="317.1" y="225.8">GND</text>
<text x="348.8" y="222.2">TEMP_SENS_1</text>
<text x="446.5" y="226.3">1</text>
<text x="51.4" y="228.1">3</text>
<text x="54.9" y="229.8">VIN</text>
<text x="240.3" y="228.1">6</text>
<text x="240.3" y="231.6">7</text>
<text x="244.8" y="229.5">VBG</text>
<text x="244.8" y="233">INNA</text>
<text x="262.1" y="229.5">PD_SCK</text>
<text x="267.3" y="233">INPB</text>
<text x="277.6" y="231.6">10</text>
<text x="277.6" y="228.1">11</text>
<text x="301.2" y="232.8">HX711_TANK_DT</text>
<text x="352.4" y="232.8">GND</text>
<text x="417.6" y="229.3">GND</text>
<text x="446.5" y="229.8">2</text>
<text x="446.5" y="233.4">3</text>
<text x="450" y="228.1">1</text>
<text x="450" y="231.6">2</text>
<text x="482.9" y="232.8">GND</text>
<text x="240.3" y="235.1">8</text>
<text x="244.8" y="236.5">INPA</text>
<text x="266.8" y="236.5">INNB</text>
<text x="277.6" y="235.1">9</text>
<text x="301.2" y="238.1">HX711_TANK_SCK</text>
<text x="343.5" y="238.1">3V3</text>
<text x="417.6" y="239.9">HMI_RX</text>
<text x="419.4" y="234.6">HMI_TX</text>
<text x="446.5" y="236.9">4</text>
<text x="450" y="235.1">3</text>
<text x="450" y="238.7">4</text>
<text x="555.2" y="238.1">GND</text>
<text x="22.5" y="241.7">+5V</text>
<text x="338.2" y="248.7">TEMP_SENS_2</text>
<text x="379.4" y="249.2">1</text>
<text x="382.9" y="251">1</text>
<text x="57.8" y="254">3V3</text>
<text x="220.1" y="254">GND</text>
<text x="379.4" y="252.8">2</text>
<text x="379.4" y="256.3">3</text>
<text x="382.9" y="254.5">2</text>
<text x="255.3" y="259.3">GND</text>
<text x="264.2" y="262.8">3V3</text>
<text x="275.4" y="263.3">1</text>
<text x="355.9" y="262.8">GND</text>
<text x="382.9" y="258.1">3</text>
<text x="275.4" y="266.9">2</text>
<text x="278.9" y="265.1">1</text>
<text x="278.9" y="268.6">2</text>
<text x="57.8" y="273.4">GND</text>
<text x="275.4" y="270.4">3</text>
<text x="275.4" y="273.9">4</text>
<text x="278.9" y="272.2">3</text>
<text x="278.9" y="275.7">4</text>
</g>
<g font-size="3.2" fill="#000080">
<text x="51.1" y="17.3">Input Terminal</text>
<text x="51.1" y="14.1">U2</text>
<text x="312.1" y="21.2">U6</text>
<text x="393.3" y="21.2">U7</text>
<text x="19.7" y="28.1">SMCJ28AQ-13-F</text>
<text x="19.7" y="25">D1</text>
<text x="87.8" y="28.1">100k</text>
<text x="87.8" y="25">R1</text>
<text x="312.1" y="24.3">Heater</text>
<text x="393.3" y="24.3">Valve</text>
<text x="52.8" y="35.3">U3</text>
<text x="451.8" y="35.1">100</text>
<text x="451.8" y="32">R7</text>
<text x="543.5" y="33.2">INA180A1IDBVT</text>
<text x="543.5" y="30">U10</text>
<text x="52.8" y="38.4">E-Stop Terminal</text>
<text x="384.8" y="40.5">1N4007</text>
<text x="384.8" y="37.3">D4</text>
<text x="479" y="39.1">Q3</text>
<text x="87.8" y="47.9">R2</text>
<text x="465.2" y="46.1">R8</text>
<text x="479" y="42.3">AOD4184A</text>
<text x="575.7" y="46.2">C5</text>
<text x="87.8" y="51.1">10k</text>
<text x="270.2" y="53.1">R3</text>
<text x="349.5" y="51.4">R4</text>
<text x="465.2" y="49.3">10k</text>
<text x="575.7" y="49.3">0.1UF-C0402</text>
<text x="270.2" y="56.3">100</text>
<text x="349.5" y="54.5">100</text>
<text x="378.5" y="58.4">Q1</text>
<text x="299.1" y="63.5">AOD4184A</text>
<text x="299.1" y="60.2">Q2</text>
<text x="362.9" y="65.6">R5</text>
<text x="378.5" y="61.8">AOD4184A</text>
<text x="475.5" y="65.5">R_SHUNT</text>
<text x="283.6" y="70.5">10k</text>
<text x="283.6" y="67.3">R6</text>
<text x="362.9" y="68.7">10k</text>
<text x="475.5" y="68.7">0.01</text>
<text x="189.8" y="75.7">ESP32-S3-WROOM-1-N8</text>
<text x="189.8" y="72.4">U1</text>
<text x="600.2" y="82.9">CN3</text>
<text x="69.2" y="88">JQX-15F/024-1H1(30A)</text>
<text x="69.2" y="84.9">K2</text>
<text x="536" y="87.9">U13</text>
<text x="600.2" y="86">kf2510_3A</text>
<text x="536" y="91.2">KF2510-2P</text>
<text x="486.6" y="100.1">KF2510-2P</text>
<text x="486.6" y="96.7">U12</text>
<text x="88.5" y="105.7">1N4007</text>
<text x="88.5" y="102.6">D2</text>
<text x="347.8" y="119.5">HX711</text>
<text x="347.8" y="116.4">U11</text>
<text x="293.1" y="125.8">10uF</text>
<text x="293.1" y="122.7">C10</text>
<text x="95.5" y="131.8">LM2596S-5.0RG</text>
<text x="95.5" y="128.7">U4</text>
<text x="401" y="135.7">10uF</text>
<text x="401" y="132.6">C11</text>
<text x="594.7" y="142.7">Pump</text>
<text x="594.7" y="139.5">U8</text>
<text x="55" y="148.1">100uF</text>
<text x="55" y="144.9">C1</text>
<text x="312.8" y="155.5">C9</text>
<text x="312.8" y="158.7">0.1uF</text>
<text x="515.4" y="160.2">SLA-24VDC-SL-C</text>
<text x="515.4" y="157">K1</text>
<text x="82.1" y="167.9">L1</text>
<text x="82.1" y="171">33uH</text>
<text x="97.3" y="173.1">C2</text>
<text x="367.2" y="172.4">KF129-5.08-4P</text>
<text x="367.2" y="169.3">J2</text>
<text x="485.4" y="173.2">D5</text>
<text x="97.3" y="176.3">220uF</text>
<text x="403.5" y="179.9">10k</text>
<text x="403.5" y="176.7">R13</text>
<text x="485.4" y="176.3">1N4007</text>
<text x="74.4" y="190.4">SS34L</text>
<text x="74.4" y="187.3">D3</text>
<text x="453.6" y="190.7">R9</text>
<text x="563" y="192">SLA-24VDC-SL-C</text>
<text x="563" y="188.8">K3</text>
<text x="406.3" y="197.8">C7</text>
<text x="453.6" y="193.9">100</text>
<text x="486.1" y="197.5">AOD4184A</text>
<text x="486.1" y="194.3">Q4</text>
<text x="257.8" y="202.8">U9</text>
<text x="406.3" y="201">0.1uF</text>
<text x="468.8" y="201.4">R12</text>
<text x="257.8" y="205.9">HX711</text>
<text x="379.7" y="207.7">kf2510_3A</text>
<text x="379.7" y="204.6">CN1</text>
<text x="468.8" y="204.6">10k</text>
<text x="545.3" y="208">1N4007</text>
<text x="545.3" y="204.9">D6</text>
<text x="63.8" y="213.5">U5</text>
<text x="364.7" y="213.7">R14</text>
<text x="63.8" y="216.6">AMS1117-3.3</text>
<text x="311.1" y="219">C6</text>
<text x="364.7" y="216.9">4.7k</text>
<text x="448.3" y="221.8">KF129-5.08-4P</text>
<text x="448.3" y="218.7">J3</text>
<text x="515.3" y="220.7">R10</text>
<text x="311.1" y="222.2">10uF</text>
<text x="515.3" y="223.8">100</text>
<text x="547.8" y="227.5">AOD4184A</text>
<text x="547.8" y="224.3">Q6</text>
<text x="530.5" y="231.4">R11</text>
<text x="39.4" y="239.8">10uF</text>
<text x="39.4" y="236.7">C4</text>
<text x="530.5" y="234.5">10k</text>
<text x="222.9" y="245.1">0.1uF</text>
<text x="222.9" y="241.9">C8</text>
<text x="379.7" y="244.7">kf2510_3A</text>
<text x="379.7" y="241.6">CN2</text>
<text x="368.2" y="250.4">4.7k</text>
<text x="368.2" y="247.2">R15</text>
<text x="277.2" y="255.7">J1</text>
<text x="60.6" y="263.1">C3</text>
<text x="277.2" y="258.8">KF129-5.08-4P</text>
<text x="60.6" y="266.3">10uF</text>
</g>
<g font-size="3.2">
<text x="534.7" y="41.1">2</text>
<text x="538.2" y="42.9">GND</text>
<text x="162.5" y="101.1">1</text>
<text x="210.8" y="101.1">GND</text>
<text x="219.5" y="99.3">40</text>
<text x="166" y="102.8">GND</text>
<text x="86.6" y="143.4">3</text>
<text x="106.6" y="143.4">6</text>
<text x="90.1" y="145.2">GNDGND</text>
<text x="51.4" y="221">1</text>
<text x="54.9" y="222.8">GND</text>
</g>
</svg>
